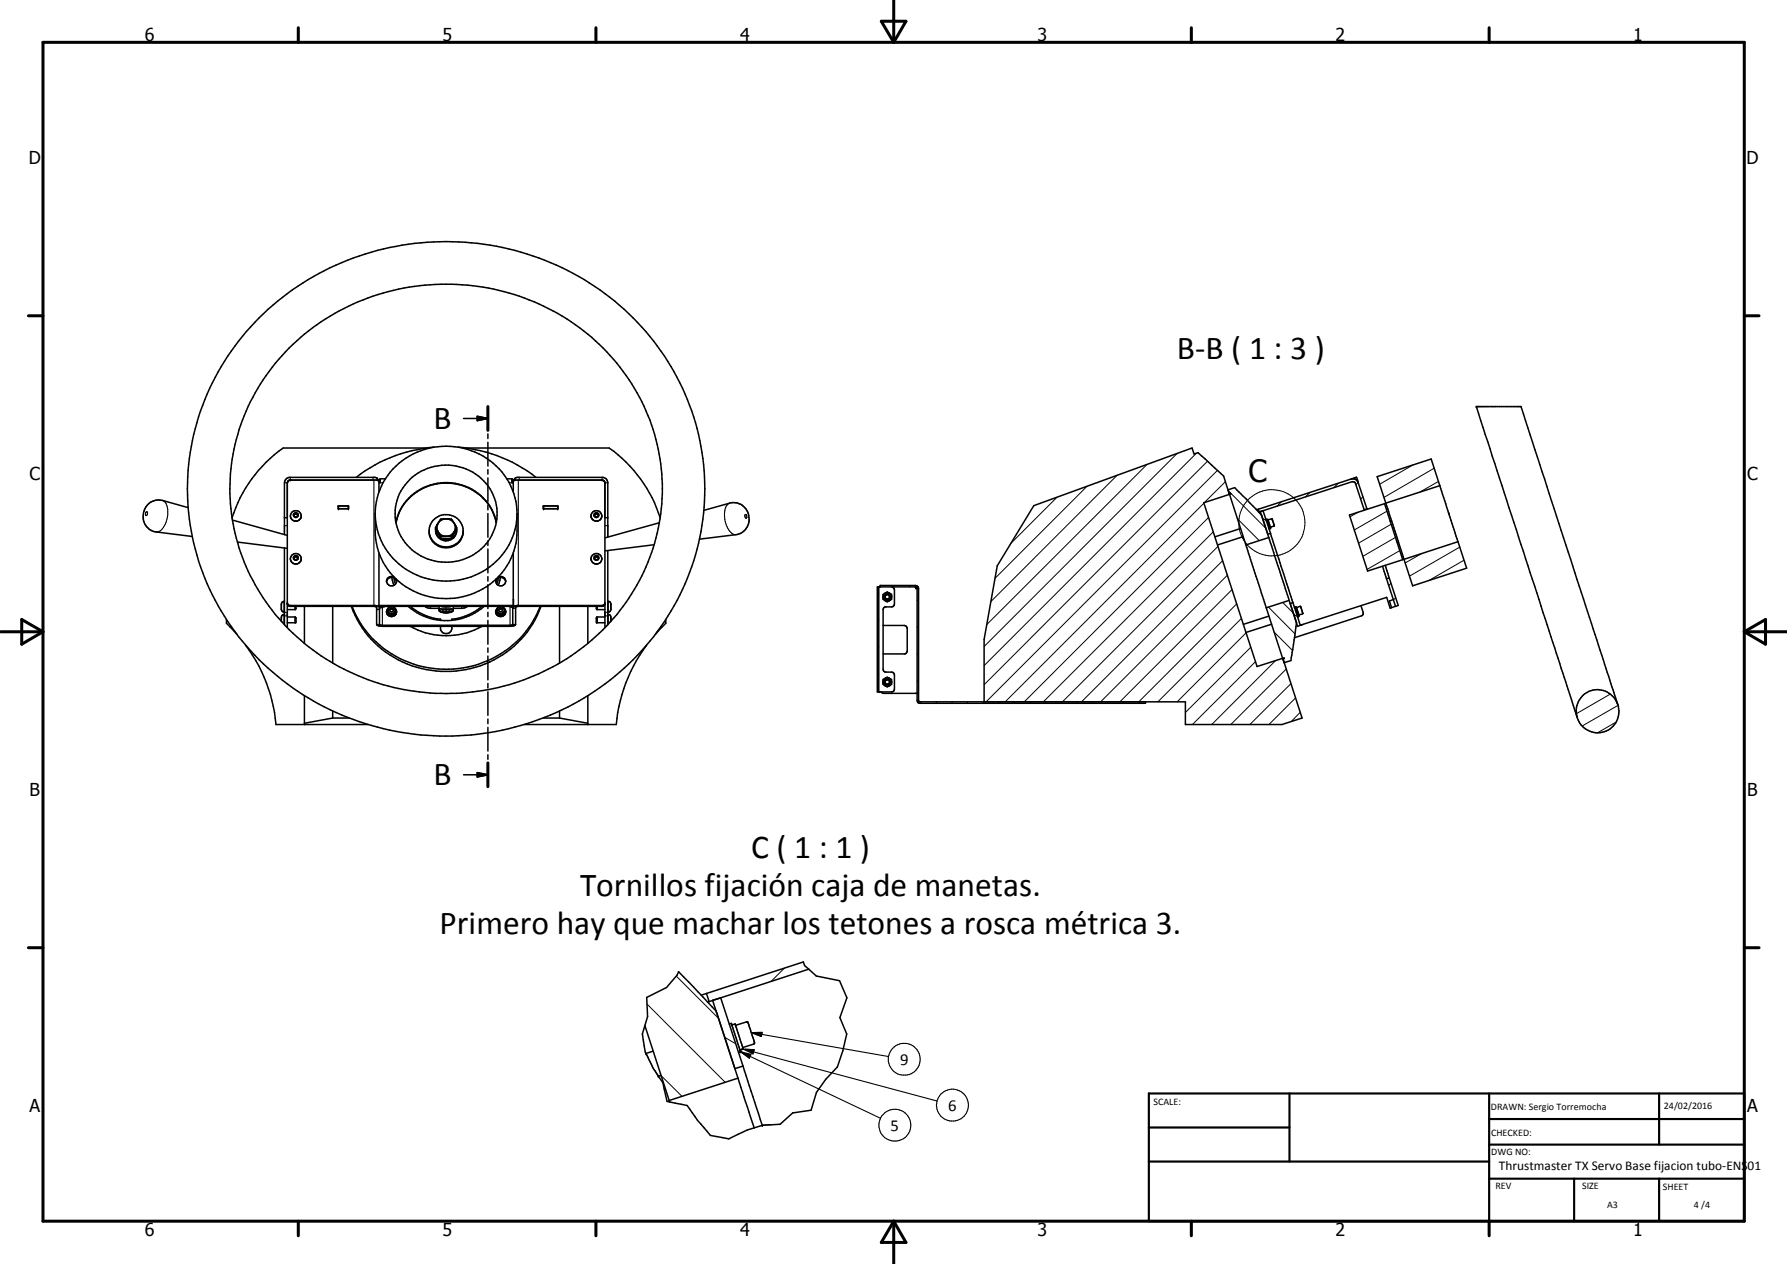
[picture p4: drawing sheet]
<svg xmlns="http://www.w3.org/2000/svg" width="420mm" height="297mm" viewBox="0 0 420 297" stroke-linecap="round" stroke-linejoin="round" font-family="sans-serif">
<g fill="none" stroke="#000" stroke-width=".35">
<path d="M60.9 74.7a62.8 62.8 0 0 1 90.9 3.2 56.3 56.3 0 0 1-6.1 80.1 62.7 62.7 0 0 1-42.3 15 61.4 61.4 0 0 1-52.1-30.6 56.2 56.2 0 0 1 9.6-67.7zM68 81.8a52.9 52.9 0 0 1 74.7 .9 46.3 46.3 0 0 1-2.7 66.9 52.8 52.8 0 0 1-75.3-5.2 46.3 46.3 0 0 1-10.1-36.5 46.9 46.9 0 0 1 13.4-26.1zM109 98.3h5.7M112.2 97.8l2.5 .5-2.5 .5zM114.7 95.5v5.6M44.2 119.3l-6-1.7a3.8 3.8 0 0 0-4.4 2.8 3.8 3.8 0 0 0 2.6 4.6l8.8 1.1M68.2 112.8l-.4 .2-.2 .6M79.5 118.9h2.4v.6h-2.4zM79.5 119.1h.1M79.6 119.5v-.6h2.3v.6M81.9 119.1h.1M88.7 112.9v-.5l-.5-.2h-20.2l-.5 .2-.5 .5-.1 .6v12.1"/>
<path d="M88.7 112.7h.7M89.2 113.5l-.2-.5-.6-.2h-20.3l-.5 .3v34.4M89.2 113.3h.2M90.6 112.5a17.1 17.1 0 0 1 28.6 0M90.6 112.5a15.2 15.2 0 0 0-2.4 8.2M90.6 112.5h-1.2v1h-.3v2.1M96.1 117.1a12.2 12.2 0 0 1 20.6 5.7 12.2 12.2 0 0 0-11.4-9.3 12.2 12.2 0 0 0-12 8.5l-.2 .8a10.6 10.6 0 0 1 3-5.7zM96.3 112.7a12.3 12.3 0 0 1 20.2 5.2 11.7 11.7 0 0 1-14.3 13.9 11.3 11.3 0 0 1-5.9-19.1zM100.4 105.3h-33.8a31.7 31.7 0 0 0-12 16.4M102.1 105.1a34.3 34.3 0 0 0-18.3 7.1M107.7 105.1a34.3 34.3 0 0 1 18.3 7.1M109.5 105.3h33.7a31.7 31.7 0 0 1 12 16.4"/>
<path d="M114.7 102v1M114.7 103.9v5.6M114.7 110.4v1M114.7 112.3v5.6M114.7 118.7v1.1M119.2 112.5a15.2 15.2 0 0 1 2.4 8.2M119.2 112.5h1.2v1h.3v2.1M120.4 112.7h.7M120.4 113.3h.2M120.6 113.5l.1-.4 .7-.3h20.3l.4 .3 .1 34.4M121.1 112.9v-.5l.5-.2 20.5 .1a1.15 1.15 0 0 1 .8 1.2v12.7M127.8 118.9h3.3v.6h-3.3z"/>
<path d="M127.8 119.1h.1M131.1 118.9h-3.3v.6M141.6 112.8l.5 .4 .1 .4M165.5 119.9l6.1-1.7a3.8 3.8 0 0 1 4.5 3 3.8 3.8 0 0 1-3.1 4.4l-8.5 1.1M295.9 119.7l.2 .6M295.9 119.7l-.5 .1M317.7 112.6l1.3-.4 .2 .6M317.7 112.6h1l.6 .6 2.1 6.3M317.7 112.6l-21.8 7.1M319.2 112.8l-.2 .1M319.2 112.8l.2 .7M320.7 119.8l-2-6.3-.4-.3h-.4l-21.8 7.1"/>
<path d="M320.7 119.8v.1M321.4 119.5l-.7 .3M321.4 119.5v.2M325.8 118.2l4.3 13.2M338.5 114.1l-2-6.2-12.7 4.1 2 6.2M338.5 114.1l-12.7 4.1M338.5 114.1l4.3 13.2M54.6 122.2l13 3.6M55.8 127.4l11.8 1.5M66.9 128.8v18M66.9 121.7h.7M68.3 121.2v.1"/>
<path d="M69.2 120.8l-.1 .4M69.2 130.9l-.1 .4M69.6 120.6l.4 .3-.1 .4-.4 .2-.4-.3M69.6 120.6l-.4 .2M69.6 120.7l.4 .3M69.6 120.6v.1M69.6 130.7v.1M69.6 120.7l-.4 .2M69.6 130.7l.4 .2-.1 .5-.4 .2-.4-.3M69.6 130.7l-.4 .2M69.6 130.8l.4 .3M69.6 130.8l-.4 .2"/>
<path d="M88.2 120.7a28.2 28.2 0 0 0 .3 7 16.6 16.6 0 0 0 21.3 12.3 15.9 15.9 0 0 0 11.8-15.2v-4.1M88.2 120.7a16.5 16.5 0 0 0 21.6 15.1 16 16 0 0 0 11.8-15.1M89.1 130v12.5h31.6M90.9 136.7a1.22 1.22 0 0 0 1.8 .8M90.9 136.7a1.2 1.2 0 0 1 1.2-1 1.2 1.2 0 0 1 1.1 1M92.1 135.7l.5 1.8M92.6 135.8l.4 1.5M92.7 135.7a1.19 1.19 0 0 0-1.8 1M93 136l.2 .7M93.2 122.6l-.1 .1M93.2 122.2v.1M93.2 136.7l-.5 .8"/>
<path d="M101.8 122.3a4 4 0 0 1 6.1 0 4 4 0 0 1-1.1 6 4 4 0 0 1-5-.9 4 4 0 0 1 0-5.1zM102.4 124l.9-1.5a.7 .7 0 0 1 1-.6 2.43 2.43 0 0 1 2 .3 2.4 2.4 0 0 1 .3 3.1M102.4 124l1 1.5 1.2 .5M102.4 124v.5l1.3 2M102.4 124.9l.5 1 .8 .7M102.4 124.5a2.38 2.38 0 0 0 2.4 2.6M102.9 123.1l-.3 .6M103.2 122.7a2.4 2.4 0 0 0 .3 3.1l.2 .3M103.2 122.7a2.26 2.26 0 0 1 3.4 0l.8 1.3M103.7 126.6l.7 .2M103.7 126.1h2.4M103.7 126.5h2.4"/>
<path d="M103.7 126.1v.4M104.4 126.5v.3M104.4 126.8l.4 .3M104.6 126.5v.4M104.8 126.9v.2M106.1 126.6l-1.5 .3M106.1 126.1v.4M106.6 125.3l-.8 .6-.6 .1M107 123.4l.2 .3M107.3 124.5a2.23 2.23 0 0 1-2.5 2.5l-.2-.1M107.3 124.9l-.6 1.3-.6 .4M107.4 124l-1.3 2.1"/>
<path d="M107.4 124v.5l-1.3 2M108.9 124.7a4 4 0 0 1-3.9 3.8 4 4 0 0 1-4.1-3.5M114.7 120.7v5.5M114.7 127.1v1.1M114.7 129v5.6M114.7 135.5v1.1M114.7 137.4v5.6M116.5 122.2l.1 .1M116.6 136.7l.5 .8M116.6 136.7a1.17 1.17 0 0 1 1.1-1 1.17 1.17 0 0 1 1.2 1M116.7 122.6v.1M116.7 136l-.1 .7"/>
<path d="M117 135.7a1.19 1.19 0 0 1 1.9 1M117.2 135.8l-.4 1.5M117.7 135.7l-.5 1.8M118.9 136.7a1.22 1.22 0 0 1-1.8 .8M120.7 130v12.5M139.9 120.8l-.1 .4M139.9 120.8v.1M139.9 130.9v.1M139.9 120.9l-.1 .3M139.9 130.9l-.1 .4M139.9 131l-.1 .3M140.3 120.6l.4 .3-.1 .4-.4 .2-.4-.3"/>
<path d="M140.3 120.6l-.4 .2M140.3 120.7l.4 .3M140.3 120.6v.1M140.3 130.7v.1M140.3 120.7l-.4 .2M140.3 130.7l.4 .2-.1 .5-.4 .2-.4-.3M140.3 130.7l-.4 .2M140.3 130.8l.4 .3M140.3 130.8l-.4 .2M140.5 130.9v.1M141.5 121.2v.1M142.2 121.7h.7"/>
<path d="M142.9 129.4v17.4M153.8 128l-11.6 1.5M155 122.9l-12.8 3.5M206.6 137.9v24.7M207 137.9v-.3h8.3l.5 .2 .1 .3 .1 26.6 .3 .2h62.4v5.4h22.7l4.7-1.6-4.4-13.8 .3-.1-.1-.2-6.3 2-12.6-38.4 6.4-2.1-.1-.2-.3 .1-1.3-4.2-6-5.4-1 .3-.4-1.4-37.2 13.5-8.6 14.2-3.1 17.3v14.6M207 137.8l-.2 .1M207.6 139.7l1-.6 1 .6v1.1l-1 .6-1-.6zM208.1 139.4a1 1 0 0 0 0 1.8 1 1 0 0 0 1.5-.9M208.1 139.4a1 1 0 0 1 1.5 .7M209.6 137.9l.5 .2 .2 .5-.1 3.7-.6 .3h-1.5l-.3 .2-.2 .5v14l.2 .4 .3 .2a2.28 2.28 0 0 1 2.1 .4l.1 3.6-.2 .5-.3 .2h-3.5v-24.7h9l.3 .4M215.2 137.9l.1 .4h.3M215.6 138.3v26.3l.2 .5 .3 .2h53.2v-.4"/>
<path d="M291.7 124.2l-6 2M292.3 126.1l-6 2M292.9 128.1l4.8 14.7M296 120.4l-5.7-5.8-1.6 .5 4.2 13M296 120.4l.6 .7 1.7 5.2M296.1 120.3l-.2 .1M296.3 120.2l.7-.2 1.7 5.3-.6 .3zM297.6 122.1h.2l.7 2M297.8 122.2l.3-.2v.2M298.1 122.2l1-.3 .5 1.6-.9 .4M298.1 122.2l.6 1.8M298.3 126.3l-5.4 1.8"/>
<path d="M298.3 126.3l4.8 14.8M298.5 124.1l-.1 .2M298.7 124h.1M298.7 125.3l5.3 16.3M298.7 124l-.2 .1M298.7 124l-.1 .1M317.3 121l8.2-2.6 4.3 13.1-8.2 2.7zM325.1 133.1l.9 2.9M325.7 132.8l.9 3M326 136l2.1 6.5M326.6 135.8l2.1 6.5-.6 .2M326.6 135.8l-.6 .2"/>
<path d="M327.2 122.3l-.4 .2M328.8 127.4l-.3 .1M340.6 120.4l.2 .6M342.8 127.3l2 6.2-12.7 4.2-2-6.3M342.8 127.3l-12.7 4.1M53.2 145.5v1l2.5 2.6M57.7 151.6a36.3 36.3 0 0 1 7.2 18.7h21.7M66.9 144.4l-.7 .3v1.3M66.9 141.3l-.5 .2-.2 .4v1.6l.7 .3M67.6 141.9v.3l.5 .3h20.2l.2 .2v4a1.39 1.39 0 0 0 1.4 .5h30l1-.1 .3-.4v-4l.2-.2h20.3l.4-.3 .1-.3M67.6 141.6v.4l.5 .3h20.1l.6 .1 .4 .3M67.6 143.3h1.8"/>
<path d="M67.6 145h1.8M67.6 146.3h1.8M69.4 142.5v.8M69.4 145v1.3M69.4 145l.1 .2-.1 1.1M69.5 142.5l-.1 .8M71.6 142.5v8.7M78.2 142.5v13.3M82.6 142.5a24 24 0 0 0 37.4 10 23 23 0 0 0 7.2-10M82.8 142.5a23.8 23.8 0 0 0 28.5 14 23.2 23.2 0 0 0 15.7-14M88.5 143.2h.7M89.1 142.3h31.6"/>
<path d="M89.2 142.5v4.3l.4 .1h30.6l.4-.1v-4.1l.1-.2M90.6 142.5l-1.4 .4M90.9 143.8v.2M90.9 144l.1 .3M91 144.3a1.26 1.26 0 0 0 2.1 0M91 144.3a1.2 1.2 0 0 0 2.1 0M91 143.6l.4 .9 .6 .2M91.1 143.4l-.1 .2 .3 .7 .6 .3M91.1 143.4l.1 .5a.78 .78 0 0 0 .8 .6M91.2 143.1l-.1 .3M91.3 142.9l-.4 .9M91.3 142.9l-.2 .5"/>
<path d="M91.3 142.9a.95 .95 0 0 1 1.5 0M91.6 143.1l.5-.2 .4 .2v.5l-.4 .2-.5-.2zM91.9 144.5v.1M91.9 144.6l.1 .1M92 144.5v.2M92 144.7h.1M92.1 142.9v.1M92.1 143l-.5 .3M92.1 143l.4 .3M92.8 142.9l.4 .9M92.8 142.9a1.03 1.03 0 0 1 .1 1.1 1.03 1.03 0 0 1-.9 .5M93 143.1l.1 .7"/>
<path d="M93.1 143.8l-.3 .6-.8 .3M93.1 143.8l-.4 .7-.3 .2h-.4M93.2 143.8l-.1 .5M96 142.5a13.6 13.6 0 0 0 17.8 0M96.4 147.2a17.4 17.4 0 0 0 17 0M96.5 142.5a13 13 0 0 0 7.1 3v.3M99.9 142.5l1.3 .5h2M103.2 142.5v1a2.69 2.69 0 0 0 3.3 0l.1-1M103.6 147.2a1.37 1.37 0 0 0 1.3 1.7 1.37 1.37 0 0 0 1.3-1.7M104.9 143.3l-.9 .1v.3l.9 .1M104.9 143.3l.8 .1v.3l-.8 .1M104.9 143.3v.5"/>
<path d="M109.9 142.5l-.2 .2a4.7 4.7 0 0 1-3.1 .3M113.3 142.5a13 13 0 0 1-7.1 3v.3M114.7 143.9v1M114.7 145.8v5.6M114.7 152.3v1M114.7 154.2v5.6M116.5 143.8l.2 .5M116.7 144.3a1.16 1.16 0 0 0 1.7 .3M116.7 144.3l.8 .5 .7-.1M116.7 143.8l.3 .7 .7 .2M116.9 143.1a.95 .95 0 0 0 .6 1.5M117 142.9a1.04 1.04 0 0 0 .6 1.6"/>
<path d="M117.3 143.1l.4-.2 .4 .2v.5l-.4 .2-.4-.2zM117.5 144.5v.1M117.5 144.6l.2 .1M117.6 144.5v.2M117.7 144.7h.1M117.7 143l-.4 .3M117.7 142.9v.1M117.7 143l.4 .3M118.5 142.9a1.16 1.16 0 0 0-1.3-.2 1.16 1.16 0 0 0-.7 1.1M118.5 142.9a1.03 1.03 0 0 1 .1 1.1 1.03 1.03 0 0 1-1 .5M118.5 142.9l.4 .7v.4M118.6 143.1l.2 .7"/>
<path d="M118.6 144.1l-.4 .5-.6 .1M118.8 144.3l-.4 .4M118.8 144.3l-.2 .2M118.8 143.8a1.13 1.13 0 0 1-1.2 .9M118.8 143.8l-.1 .1M118.9 144l-.1 .3M118.9 143.8v.2M119.7 142.5l.9 .3M120.6 142.9h.6M120.7 140.9v1.6M131.6 142.5v13.3M138.2 142.5v8.7"/>
<path d="M140.2 142.5l.2 .8M140.4 143.3h1.8M140.4 145h1.8M140.4 146.3h1.8M140.4 142.5v.8M140.4 145v1.3M140.4 145l-.2 .2 .2 1.1M142.2 141.6l-.1 .4-.4 .3h-20.1l-1 .3M142.9 141.3l.6 .2 .1 .4-.1 1.6-.2 .3h-.4M142.9 144.4l.6 .3 .1 1.3M152 151.6a36.3 36.3 0 0 0-7.1 18.7h-21.7M156.5 145.5v1l-2.4 2.6"/>
<path d="M207.6 147h5l.5 .2 .2 .5v5.3l-.2 .5-.3 .2h-5.2M207.6 159.7l1-.6 1 .6v1.1l-1 .6-.5-.2-.5-.4zM298.4 144.8l-6.1 1.9M299 146.7l-6.1 1.9M303.1 141.1l1.7 5.2-1.3 8.9-1.6 .5-4.2-12.9M303.1 141.1l-5.4 1.7M304 141.6l-.7 .2 1.8 5.4 .6-.3M304 141.6l1.7 5.3M304.3 142.7h.2M304.5 142.7l.7 2M304.5 142.7h.3l.6 1.9M305.2 144.7l-.1 .2"/>
<path d="M305.4 144.6h.1M305.4 144.6l-.2 .1M305.4 144.7h-.2M305.4 144.6v.1M305.4 144.7h-.1M305.8 142.6l-1 .2M305.8 142.6l.5 1.6-.9 .3M305.8 142.6h.1M320 142.3l.5 1.8-.1 .5-.3 .1-15.7 5.2M327.2 142.8l-.4 .1-.8-2.5-20.3 6.5M327.6 140.9l-.9 .3 .5 1.6M328.1 142.5l-.9 .3"/>
<path d="M71.6 163.5v6.8M78.2 168.7l-6.6 1.3M78.2 167.1v1.6M78.2 168.7h3.9M114.7 160.6v1.1M114.7 162.6v5.5M114.7 169v1.1M114.7 170.9v5.6M114.7 177.4v1M114.7 179.3v5.6M127.7 168.7h3.9M131.6 168.7l6.6 1.3"/>
<path d="M131.6 167.1v1.6M138.2 163.5v6.8M207.1 162.6l.6 .3h7.9M207.6 160.1a1 1 0 0 1 1-.8 1 1 0 0 1 1 .8M207.6 160.4a1 1 0 0 0 1 .9 1 1 0 0 0 1-.9M380.4 165.6a5 5 0 0 1-3.2 6.4 5 5 0 0 1-6.3-3.3M380.4 165.6a5 5 0 0 0-6.3-3.3 5 5 0 0 0-3.2 6.4M380.4 165.6l-22.8-70.1h-10.5l23.8 73.2M109 182.1h5.7M112.2 181.6l2.5 .5-2.5 .5zM166.1 233.5l.6 1.9M166.1 233.5l-1.2 .3"/>
<path d="M166.7 235.4l-.3 .1M168.4 237.6l-8.9-9.3-.3 .9-2.5 2.9-4.7 2.3 .3 4.5-.7 2.1M190.1 227.8l1.8 1.6 5.5 1.1 1.7 4-1.6 4.6 1.6 3.9-.9 4-1.3 3.7-2.8 3-2.1 3-1.3 4.2-4.3 .6-3 2.7-4.2 .3M190.1 227.8l-.9-.9-.3-.8-22.8 7.4M190.1 227.8l-23.4 7.6M151.6 241l-.6 2 .7 4.2 .5 .9a20 20 0 0 0 2.6 4.8M151.6 241l5.7 17.6M153.6 247l-1.7 .6M154.8 252.9l1.1 1.6 .9 4.3 .6 .2M155.4 252.7l-.6 .2M157.3 258.6l.1 .4M157.4 259l4.2 .8 2.4 3.5 3 3.5 4.4 .8 4.3-2 1.6-.6"/>
<path d="M171.5 240.7l.5-.2 2.1 6.6-.5 .2M172.8 240.7l.1 .2M172.8 240.6v.1M172.8 240.6l-.7 .3M172.9 240.9l1.8 5.3M172.9 241l2.6-.8a.69 .69 0 0 1 .6 .8l1.3 4.1-.2 .3-2.5 .8M173.5 253.4l3.8 11.6M173.5 253.4l-16.2 5.2M174.7 246.2v.3M174.7 250.5l-5.3-16-1.9 .6 6 18.3M174.7 250.5l-1.9 .6M174.7 250.5l4.5 14"/>
<path d="M174.7 246.5l-.7 .3M174.7 246.5l-.3 .1M174.7 246.5h.1M174.7 246.5l-.4 .2M179.2 264.5l-1.9 .5"/>
<circle cx="69.5" cy="121.2" r="1.27"/>
<circle cx="69.6" cy="131.3" r="1.26"/>
<circle cx="140.3" cy="121.2" r="1.26"/>
<circle cx="140.3" cy="131.3" r="1.25"/>
<circle cx="208.6" cy="140.3" r=".66"/>
<circle cx="208.6" cy="140.3" r=".52"/>
<circle cx="208.6" cy="160.3" r=".53"/>
<circle cx="208.6" cy="160.3" r=".67"/>
</g>
<g fill="none" stroke="#000" stroke-width=".25">
<path d="M38.2 117.6l.7 .5a5.1 5.1 0 0 1 .1 4.7 3 3 0 0 1-2.3 2.2M66.9 113.5h.7M68.2 112.8h.1M68.2 112.2v.6M87.7 112.2v.6M87.9 112.8v29.5M89.4 113.5h.7M104.3 113.5h1.2M119.7 113.5h.7M121.9 112.8v29.5M122.1 112.2v.6M141.6 112.8h.1"/>
<path d="M141.6 112.2v.6M142.2 113.5h.7M171.6 118.2a2.76 2.76 0 0 0-1.3 3 4.9 4.9 0 0 0 2.2 4.4h.5M34.4 120.3h.2l.1 .3-.1 .4-.3 .2-.1-.5zM66.9 123.5h.7M68.3 121.2a1.27 1.27 0 0 0 1.2 1.2 1.27 1.27 0 0 0 1.3-1.2M68.3 131.3a1.27 1.27 0 0 0 1.2 1.2 1.27 1.27 0 0 0 1.3-1.2M139 121.2a1.27 1.27 0 0 0 1.2 1.2 1.27 1.27 0 0 0 1.3-1.2M139 131.3a1.27 1.27 0 0 0 1.2 1.2 1.27 1.27 0 0 0 1.3-1.2M142.2 123.5h.7M175.2 120.9h.3l.1 .8a.42 .42 0 0 1-.5-.2 .42 .42 0 0 1 .1-.6zM66.8 141.3v2.5"/>
<path d="M66.8 144.4v2.3M66.9 144.7h.7M66.9 143.9h.7M68.2 142.3v.2M88.5 146.7h.7M89.9 142.7v4.5M91.1 143.4a.94 .94 0 0 0 1 .8 .94 .94 0 0 0 .9-.8M101.2 142.5v.5M103.2 143.3a2.98 2.98 0 0 1 3.4 0M103.5 143.4a3.1 3.1 0 0 1 2.9 .1 2.49 2.49 0 0 1-3 .1zM108.5 142.5v.5M116.8 143.4a.94 .94 0 0 0 .9 .8 .94 .94 0 0 0 .9-.8"/>
<path d="M119.9 142.5v4.7M120.6 146.7h.6M141.6 142.3v.2M142.2 144.7h.7M142.2 143.9h.7M143 141.3v2.5M143 144.4v2.3M174.1 247.1l2.5 .7-.4 .9zM174.1 247.1l.5 .3M174.1 247.1l.6 .2M174.1 247.1l.5 .4M174.6 247.5l1.6 1.2 .3-.7"/>
<path d="M174.7 246.5l2.6 .2-.3 .9zM175.2 246.5l2.1 .2-.3 .9-.4-.2M175.2 247.7l31.8 15.1M175.6 246.8l44.7 11.9M176.6 242.7l2.6-.1-.2 1zM176.6 242.7l32.3 5.6"/>
<circle cx="69.5" cy="121.1" r=".61"/>
<circle cx="69.6" cy="131.1" r=".62"/>
<circle cx="140.2" cy="121" r=".64"/>
<circle cx="140.2" cy="131.1" r=".63"/>
<circle cx="92.1" cy="143.3" r=".8"/>
<circle cx="117.7" cy="143.4" r=".8"/>
<circle cx="212.6" cy="248.9" r="3.8"/>
<circle cx="223.9" cy="259.7" r="3.8"/>
<circle cx="210.4" cy="264.4" r="3.7"/>
</g>
<g fill="#000">
<circle cx="347.1" cy="95.5" r=".18"/>
<circle cx="79.6" cy="119.5" r=".18"/>
<circle cx="81.9" cy="119.5" r=".18"/>
<circle cx="127.8" cy="119.5" r=".18"/>
<circle cx="131.1" cy="119.5" r=".18"/>
<circle cx="131.1" cy="119.1" r=".18"/>
<circle cx="297.8" cy="122" r=".18"/>
<circle cx="298.7" cy="124" r=".18"/>
<circle cx="299.1" cy="122" r=".18"/>
<circle cx="67.6" cy="141.9" r=".18"/>
<circle cx="69.5" cy="145.2" r=".18"/>
<circle cx="69.5" cy="146.2" r=".18"/>
<circle cx="140.2" cy="146.2" r=".18"/>
<circle cx="140.2" cy="145.2" r=".18"/>
<circle cx="142.2" cy="141.9" r=".18"/>
<circle cx="305.2" cy="144.8" r=".18"/>
<circle cx="305.4" cy="144.7" r=".18"/>
<circle cx="151.9" cy="247.6" r=".18"/>
<circle cx="154.8" cy="252.9" r=".18"/>
<circle cx="174.1" cy="247.1" r=".18"/>
<circle cx="179.2" cy="264.5" r=".18"/>
</g>
<g fill="none" stroke="#000" stroke-width=".71">
<path d="M10.1 9.9h400v277.1h-400zM70.1 6.5v3.4M140.1 6.5v3.4M207.2 5h5.8l-2.9 4.9zM210.1 0v9.9M280.1 6.5v3.4M350.1 6.5v3.4M6.7 74.2h3.4M410.1 74.2h3.5M114.7 95.5v5.6M.1 148.5h10M5.1 145.6l5 2.9-5 2.9z"/>
<path d="M410.1 148.5h10M410.1 148.5l5-2.9v5.8zM114.7 179.3v5.6M6.7 222.7h3.4M410.1 222.7h3.5M70.1 287v3.4M140.1 287v3.4M210.1 287v10M210.1 287l2.9 5h-5.8zM280.1 287v3.4M350.1 287v3.4"/>
</g>
<path d="M270.1 257h140v30h-140zM303.2 257v16M350.1 257v30M390.1 257v12M270.1 265h33.1M270.1 273h80M350.1 277h60M350.1 269h60M350.1 263h60M370.1 277v10M390.1 277v10" fill="none" stroke="#000" stroke-width=".51"/>
<path d="M112.2 97.8l2.5 .5-2.5 .5zM112.2 181.6l2.5 .5-2.5 .5zM174.1 247.1l2.5 .7-.4 .9zM174.7 246.5l2.6 .2-.3 .9zM176.6 242.7l2.6-.1-.2 1z" fill="#000"/>
<g fill="none" stroke="#000" stroke-width=".24">
<path d="M248.5 116.8l-10.9 11M255.6 114.3l-21.7 21.6M262.7 111.7l-29.8 29.7M269.7 109.1l-37.7 37.7M276.8 106.6l-45.4 45.3M281.3 106.5l-49.9 49.9M283.1 118.2l-46.8 46.7M283.9 108.4l-52.5 52.5M286.2 110.5l-54.4 54.4M288.1 113.2l-4.9 4.9M288.8 115.3l8.8 8.8M301.3 117.9l-1 1"/>
<path d="M308 115.7l-1.1 1.1M314.7 113.6l-1.1 1M319.3 113.4l-.5 .5M320.5 116.8l-.6 .5M332.1 109.3l-7.7 4.5M337.2 110l-11.8 6.9M338.2 113.2l-4.3 2.4M206.3 138.9l.3 .5M210.3 137.6l-.1 .3M214 137.6l-.2 .3M284.2 121.6l-43.4 43.3M285.3 125l-40 39.9"/>
<path d="M286.4 128.4l-36.6 36.5M287.5 131.7l-33.2 33.2M288.6 135.2l-29.8 29.7M289.7 138.6l-26.4 26.3M290.9 121.9l5.2 5.1M296.9 121.8l.8 .5M319.4 120.4l-2 1.1M326.1 120.1l-7.7 4.4M327.1 137.1l-.6 .5M327.1 123.2l-7.7 4.4M328.1 126.3l-7.6 4.4M329.1 129.4l-7.7 4.4"/>
<path d="M334.3 130.1l-3.9 2.2M343.2 128.6l-11.8 6.8M344.2 131.7l-8.2 4.7M206.3 157.9l.3 .6M206.3 151.6l.3 .5M206.3 145.2l.3 .6M216 140.6l-.4 .6M216 147l-.4 .5M216 153.3l-.4 .6M216 159.7l-.4 .5M290.8 141.9l-23.1 23M291.9 145.3l-19.7 19.6"/>
<path d="M293 148.7l-16.2 16.2M294.1 152.1l-15.4 15.3M295.2 155.5l-14.8 14.8M298.2 142.7l6.3 6.3M299.6 148.5l4.3 4.4M299.9 155.2l-15 15.1M301.6 141.6l2.5 2.5M301.7 155.2l.5 .5M302.4 157.2l-13 13.1M304.2 144.4l.9 .5M328.2 140.5l-.6 .5M216.6 164.9l-.2 .4"/>
<path d="M220.2 164.9l-.2 .4M223.9 164.9l-.2 .4M227.6 164.9l-.2 .4M231.3 164.9l-.3 .4M234.9 164.9l-.2 .4M238.6 164.9l-.2 .4M242.3 164.9l-.2 .4M245.9 164.9l-.2 .4M249.6 164.9l-.2 .4M253.3 164.9l-.2 .4M256.9 164.9l-.2 .4M260.6 164.9l-.2 .4"/>
<path d="M264.2 164.9l-.1 .4M267.9 164.9l-.2 .4M303.5 160.7l-9.6 9.6M304.6 164l-6.2 6.3M305.7 167.4l-2.1 2.2M378.6 163.1l-7.9 4.6M379.9 169.7l-4.3 2.5M380.4 165.8l-8.4 4.8M152.1 236l18.4 18.3M159 229.4l9.9 9.9M184.4 227.5l-3.1 3.1M155.4 252.7l4.9 4.9"/>
<path d="M170.4 243.8l2.6 1.5"/>
<circle cx="299" cy="122.9" r="7.8"/>
</g>
<g font-size="7.9">
<text x="276.7" y="84.3">B-B ( 1 : 3 )</text>
<text x="101.9" y="100.9">B</text>
<text x="101.9" y="184.6">B</text>
<text x="176.6" y="201.5">C ( 1 : 1 )</text>
<text x="136.4" y="210.5">Tornillos fijación caja de manetas.</text>
<text x="103.4" y="219.5">Primero hay que machar los tetones a rosca métrica 3.</text>
</g>
<text font-size="7.2" x="293.6" y="113.2">C</text>
<g font-size="4.2">
<text x="34" y="9.6">6</text>
<text x="104" y="9.6">5</text>
<text x="174" y="9.6">4</text>
<text x="244" y="9.6">3</text>
<text x="314" y="9.6">2</text>
<text x="384" y="9.6">1</text>
<text x="6.8" y="38.7">D</text>
<text x="410.6" y="38.7">D</text>
<text x="7" y="112.9">C</text>
<text x="410.8" y="112.9">C</text>
<text x="7" y="187.1">B</text>
<text x="410.8" y="187.1">B</text>
<text x="7" y="261.4">A</text>
<text x="410.8" y="261.4">A</text>
<text x="34" y="290.4">6</text>
<text x="104" y="290.4">5</text>
<text x="174" y="290.4">4</text>
<text x="244" y="290.4">3</text>
<text x="314" y="290.4">2</text>
<text x="384" y="290.4">1</text>
</g>
<g font-size="3.9">
<text x="211.6" y="250.2">9</text>
<text x="223" y="261">6</text>
<text x="209.4" y="265.7">5</text>
</g>
<text font-size="3.1" x="352.4" y="275">Thrustmaster TX Servo Base fijacion tubo-ENS01</text>
<g font-size="2.4">
<text x="271.2" y="259.7">SCALE:</text>
<text x="350.6" y="260.8">DRAWN: Sergio Torremocha</text>
<text x="391.2" y="260.6">24/02/2016</text>
<text x="350.6" y="267">CHECKED:</text>
<text x="350.6" y="271.4">DWG NO:</text>
<text x="351.6" y="279.3">REV</text>
<text x="372" y="279.4">SIZE</text>
<text x="391" y="279.6">SHEET</text>
<text x="377.9" y="283.8">A3</text>
<text x="398.3" y="283.8">4 /4</text>
</g>
</svg>
